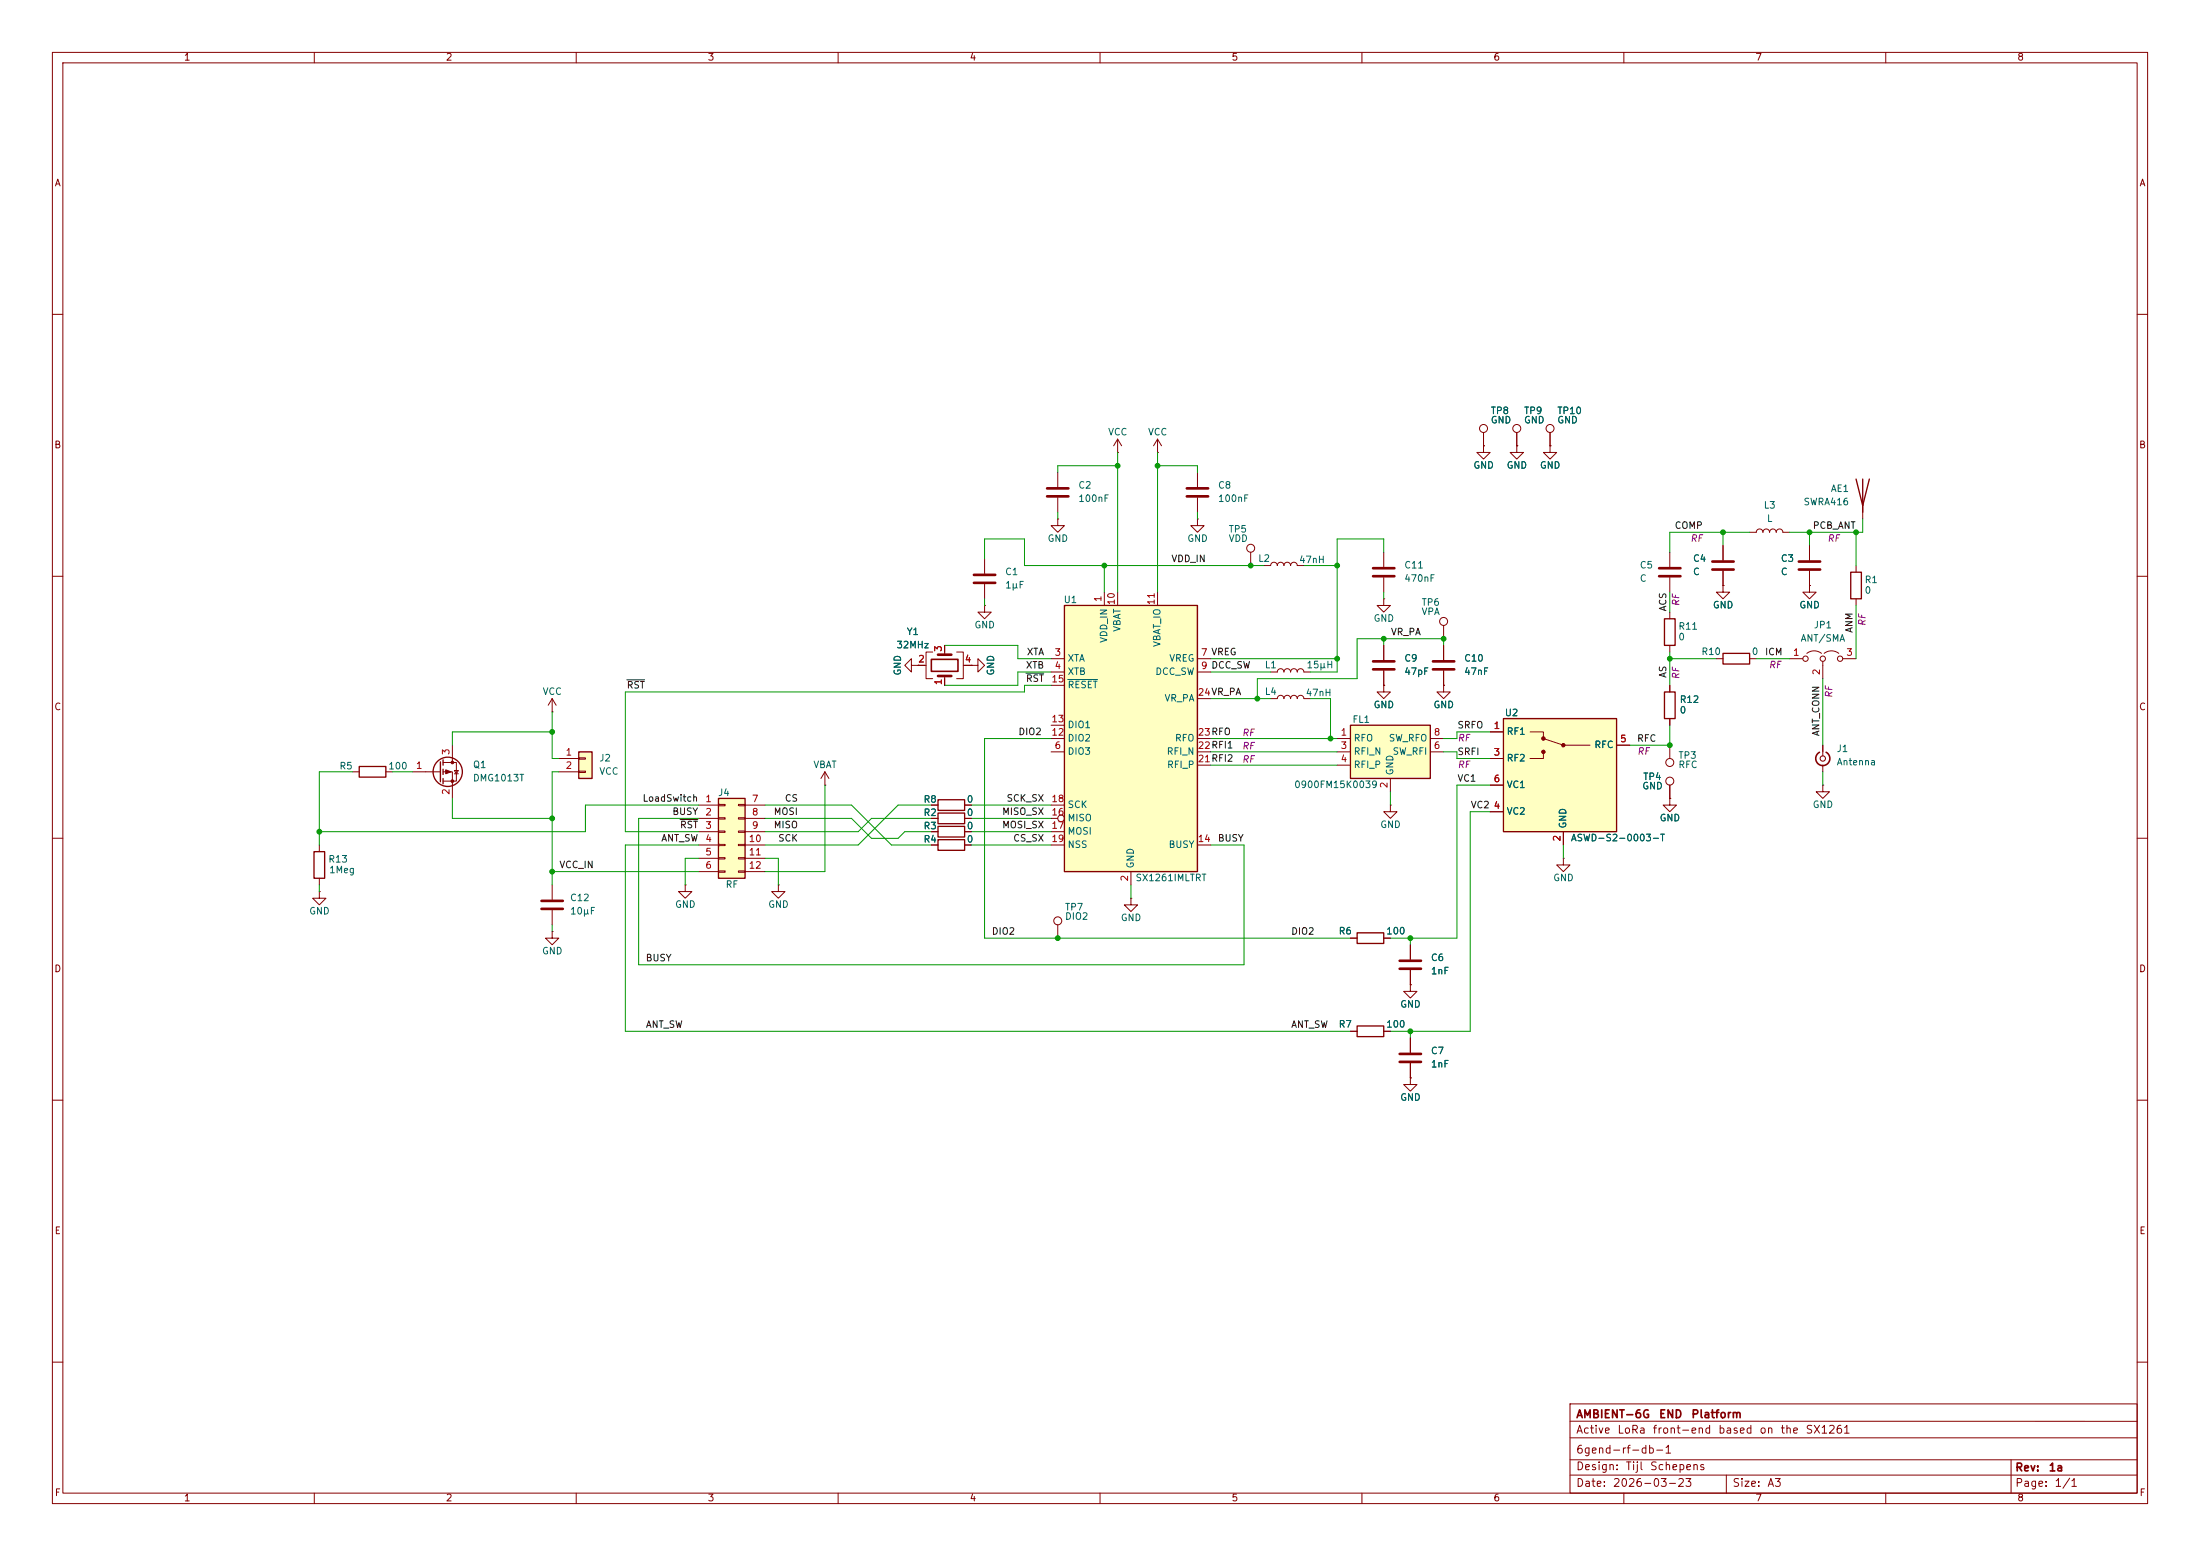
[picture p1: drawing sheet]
<svg xmlns="http://www.w3.org/2000/svg" width="420mm" height="297mm" viewBox="0 0 420 297" stroke-linecap="round" stroke-linejoin="round" font-family="sans-serif">
<g fill="none" stroke="#840000" stroke-width=".19">
<path d="M10 10h400v277h-400zM12 12h396v273h-396zM60 10v2M110 10v2M160 10v2M210 10v2M260 10v2M310 10v2M360 10v2M10 60h2M408 60h2M10 110h2"/>
<path d="M408 110h2M264.2 130.8v1.3h1.2l-1.2 1.3-1.3-1.3h1.3M264.2 130.8h.1M264.2 123.2v2.8M264.2 128v2.8M10 160h2M408 160h2M105.4 177.8v1.3h-1.3l1.3 1.2 1.3-1.2h-1.3M105.4 177.8h.1M257.8 196.9h1.3M264.2 196.9h1.2M269.2 180.3v2.8"/>
<path d="M269.2 185.2v2.8M10 210h2M408 210h2M10 260h2M299.7 268h108.3v17h-108.3zM299.7 278.6h108.2M299.7 274.4h108.2M299.7 271.3h108.3M383.9 278.6v6.4M408 260h2M60 285v2M110 285v2"/>
<path d="M160 285v2M210 285v2M260 285v2M299.7 281.6h108.2M310 285v2M329.6 281.6v3.4M360 285v2"/>
</g>
<path d="M259.1 195.8h5.1v2.1h-5.1z" fill="none" stroke="#840000" stroke-width=".25"/>
<path d="M262.1 126.2h4.1M262.1 127.8h4.1M267.2 183.4h4.1M267.2 184.9h4.1" fill="none" stroke="#840000" stroke-width=".51"/>
<path d="M203.2 115.6h25.4v50.8h-25.4z" fill="#ffffc2"/>
<path d="M203.2 115.6h25.4v50.8h-25.4z" fill="none" stroke="#840000" stroke-width=".25"/>
<g fill="none" stroke="#840000" stroke-width=".19">
<path d="M210.8 113v2.6M213.4 113v2.6M221 113v2.6M200.7 125.7h2.5M200.7 128.3h2.5M200.7 138.4h2.5M200.7 130.8h2.5M228.6 125.7h2.5M228.6 128.3h2.5M228.6 133.4h2.5M200.7 143.5h2.5M200.7 141h2.5"/>
<path d="M200.7 156.2h1.2M200.7 158.8h2.5M200.7 153.7h2.5M228.6 143.5h2.5M228.6 141h2.5M228.6 146.1h2.5M200.7 161.3h2.5M215.9 166.4v2.5M228.6 161.3h2.5M269.2 188v1.2h1.3l-1.3 1.3-1.2-1.3h1.2M269.2 188h.1"/>
<circle cx="202.6" cy="156.2" r=".63"/>
</g>
<path d="M203.8 129.7h5.7" fill="none" stroke="#006464" stroke-width=".19"/>
<path d="M257.8 138.4h15.2v10.2h-15.2z" fill="#ffffc2"/>
<path d="M257.8 138.4h15.2v10.2h-15.2z" fill="none" stroke="#840000" stroke-width=".25"/>
<path d="M255.3 141h2.5M255.3 143.5h2.5M255.3 146.1h2.5M265.4 148.6v2.5M273 141h2.6M273 143.5h2.6M318.8 152.4v1.3h1.2l-1.2 1.2-1.3-1.2h1.3M318.8 152.4h.1" fill="none" stroke="#840000" stroke-width=".19"/>
<path d="M287 137.2h21.6v21.6h-21.6z" fill="#ffffc2"/>
<g fill="none" stroke="#840000" stroke-width=".19">
<path d="M355.6 96.5v2.6M318.8 105.4v2.8M318.8 110.2v2.8M318.8 116.8v1.3M328.9 111.8v1.2h1.3l-1.3 1.3-1.2-1.3h1.2M328.9 111.8h.1M328.9 104.1v2.8M328.9 109v2.8M334 101.6h1.3a.64 .64 0 0 1 .6-.6 .64 .64 0 0 1 .6 .6 .64 .64 0 0 1 .7-.6 .64 .64 0 0 1 .6 .6 .64 .64 0 0 1 .7-.6 .64 .64 0 0 1 .6 .6 .64 .64 0 0 1 .6-.6 .64 .64 0 0 1 .7 .6h1.2M345.4 111.8v1.2h1.3l-1.3 1.3-1.2-1.3h1.2M345.4 111.8h.1M345.4 104.1v2.8"/>
<path d="M345.4 109v2.8M354.3 108v1.2M354.3 114.3v1.3M242.6 128.3h1.2a.64 .64 0 0 1 .7-.7 .64 .64 0 0 1 .6 .7 .64 .64 0 0 1 .6-.7 .64 .64 0 0 1 .7 .7 .64 .64 0 0 1 .6-.7 .64 .64 0 0 1 .6 .7 .64 .64 0 0 1 .7-.7 .64 .64 0 0 1 .6 .7h1.3M242.6 133.4h1.2a.64 .64 0 0 1 .7-.7 .64 .64 0 0 1 .6 .7 .64 .64 0 0 1 .6-.7 .64 .64 0 0 1 .7 .7 .64 .64 0 0 1 .6-.7 .64 .64 0 0 1 .6 .7 .64 .64 0 0 1 .7-.7 .64 .64 0 0 1 .6 .7h1.3M275.6 130.8v1.3h1.3l-1.3 1.3-1.3-1.3h1.3M275.6 130.8h.1M275.6 123.2v2.8M275.6 128v2.8M284.5 139.7h2.5M292.1 139.7h2.5v1.3l3.8 1.2h5.1M318.8 123.2v1.3"/>
<path d="M318.8 130.8v1.3M318.8 137.2v1.2M327.7 125.7h1.2M334 125.7h1.3M177.8 156.2h1.3M177.8 158.8h1.3M177.8 153.7h1.3M184.1 156.2h1.3M184.1 158.8h1.3M184.1 153.7h1.3M265.4 153.7v1.2h1.3l-1.3 1.3-1.2-1.3h1.2M265.4 153.7h.1"/>
<path d="M284.5 144.8h2.5M284.5 154.9h2.5M284.5 149.9h2.5M294.6 143.5v1.3h-2.5M298.4 158.8v2.5M308.6 142.2h2.5M318.8 142.2v2.6M318.8 149.9v2.5M348 149.9v1.2h1.2l-1.2 1.3-1.3-1.3h1.3M348 149.9h.1M348 142.2v2.1M348 146.1v1.2"/>
<path d="M61 170.2v1.3h-1.3l1.3 1.2 1.2-1.2h-1.2M61 170.2h.1M61 161.3v1.3M61 167.6v1.3M105.4 168.9v2.8M105.4 173.7v2.8M130.8 168.9v1.3h1.3l-1.3 1.3-1.3-1.3h1.3M130.8 168.9h.1M148.6 168.9v1.3h1.3l-1.3 1.3-1.3-1.3h1.3M148.6 168.9h.1M177.8 161.3h1.3M184.1 161.3h1.3"/>
<path d="M298.4 163.8v1.3h1.3l-1.3 1.3-1.2-1.3h1.2M298.4 163.8h.1M269.2 198.1v2.8M269.2 205.7v1.3h1.3l-1.3 1.3-1.2-1.3h1.2M269.2 205.7h.1M269.2 202.9v2.8"/>
<circle cx="318.8" cy="145.5" r=".76"/>
<circle cx="318.8" cy="149.1" r=".76"/>
</g>
<path d="M354.3 91.4l1.3 5.1 1.3-5.1M355.6 91.4v6.4M317.8 118.1h2v5.1h-2zM353.3 109.2h2v5.1h-2zM287 137.2h21.6v21.6h-21.6zM317.8 132.1h2v5.1h-2zM328.9 124.7h5.1v2h-5.1zM179.1 155.2h5v2h-5zM179.1 157.7h5v2.1h-5zM179.1 152.7h5v2h-5zM59.9 162.6h2.1v5h-2.1zM179.1 160.3h5v2h-5z" fill="none" stroke="#840000" stroke-width=".25"/>
<g fill="#840000" stroke="#840000" stroke-width=".19">
<circle cx="294.6" cy="141" r=".33"/>
<circle cx="294.6" cy="143.5" r=".33"/>
<circle cx="298.4" cy="142.2" r=".33"/>
</g>
<path d="M316.7 108.5h4.1M316.7 110h4.1M326.9 107.2h4.1M326.9 108.7h4.1M343.4 107.2h4.1M343.4 108.7h4.1M273.6 126.2h4M273.6 127.8h4M103.4 172h4M103.4 173.5h4M267.2 201.2h4.1M267.2 202.7h4.1" fill="none" stroke="#840000" stroke-width=".51"/>
<circle cx="348" cy="144.8" r=".51" fill="none" stroke="#840000" stroke-width=".2"/>
<path d="M347.4 143.6a1.35 1.35 0 0 0-.5 2 1.35 1.35 0 0 0 2.1 0 1.35 1.35 0 0 0-.4-2" fill="none" stroke="#840000" stroke-width=".3"/>
<path d="M137.2 152.4h5v15.2h-5z" fill="#ffffc2"/>
<g fill="none" stroke="#840000" stroke-width=".25">
<path d="M68.6 146.3h5.1v2h-5.1zM84.1 145.4v3.8M84.6 145v1.1M84.6 146.8v1M84.6 148.6v1M137.2 152.4h5v15.2h-5z"/>
<circle cx="85.5" cy="147.3" r="2.79"/>
</g>
<g fill="none" stroke="#840000" stroke-width=".19">
<path d="M238.8 105.4v2.6M241.3 108h1.3a.64 .64 0 0 1 .6-.7 .64 .64 0 0 1 .6 .7 .64 .64 0 0 1 .7-.7 .64 .64 0 0 1 .6 .7 .64 .64 0 0 1 .6-.7 .64 .64 0 0 1 .7 .7 .64 .64 0 0 1 .6-.7 .64 .64 0 0 1 .6 .7h1.3M264.2 114.3v1.3h1.2l-1.2 1.2-1.3-1.2h1.3M264.2 114.3h.1M264.2 105.4v2.8M264.2 110.2v2.8M275.6 119.4v2.5M174 127v-1.3l-1.3 1.3 1.3 1.3v-1.3h1.3M175.3 127h.1M175.3 127h1.5M178.1 124.5h-1.3v5h1.3M180.3 123.2v1.8"/>
<path d="M180.3 129v1.8M182.6 124.5h1.3v5h-1.3M183.9 127h1.5M341.6 125.7h2.6M344.9 124.7a2.26 2.26 0 0 1 2.8 0M348 126.2v3.3M348.2 124.7a2.26 2.26 0 0 1 2.8 0M351.8 125.7h2.5M67.3 147.3h1.3M73.7 147.3h1.2M78.7 147.3h5.4M84.6 145.5h2.5v3.6h-2.5"/>
<path d="M84.6 147.3h1.8v5.1M86.4 142.2v3.3M86.7 147.1h.8l-.4 .6zM86.7 147.7h.8M133.3 153.7h3.9M133.3 156.2h3.9M133.3 158.8h3.9M137.2 153.5h1.2v.3h-1.2zM137.2 156.1h1.2v.2h-1.2zM137.2 158.6h1.2v.3h-1.2zM141 153.5h1.2v.3h-1.2zM141 156.1h1.2v.2h-1.2z"/>
<path d="M141 158.6h1.2v.3h-1.2zM142.2 153.7h3.8M142.2 156.2h3.8M142.2 158.8h3.8M157.5 149.9h.1M157.5 147.3l-.8 1.3M157.5 147.3l.7 1.3M157.5 147.3v2.6M133.3 161.3h3.9M133.3 163.8h3.9M133.3 166.4h3.9M137.2 161.2h1.2v.2h-1.2z"/>
<path d="M137.2 163.7h1.2v.3h-1.2zM137.2 166.2h1.2v.3h-1.2zM141 161.2h1.2v.2h-1.2zM141 163.7h1.2v.3h-1.2zM141 166.2h1.2v.3h-1.2zM142.2 161.3h3.8M142.2 163.8h3.8M142.2 166.4h3.8"/>
<circle cx="238.8" cy="104.6" r=".76"/>
<circle cx="275.6" cy="118.6" r=".76"/>
<circle cx="344.7" cy="125.7" r=".51"/>
<circle cx="348" cy="125.7" r=".51"/>
<circle cx="351.3" cy="125.7" r=".51"/>
</g>
<path d="M262.1 108.5h4.1M262.1 110h4.1M179.1 129h2.5M179.1 125h2.5" fill="none" stroke="#840000" stroke-width=".51"/>
<g fill="#840000" stroke="#840000" stroke-width=".19">
<path d="M85.1 146.9l1 .4-1 .4z"/>
<circle cx="86.4" cy="145.5" r=".25"/>
<circle cx="86.4" cy="149.1" r=".25"/>
</g>
<path d="M177.8 125.9h5.1v2.2h-5.1z" fill="none" stroke="#840000" stroke-width=".3"/>
<path d="M110.5 143.5h2.5v5.1h-2.5z" fill="#ffffc2"/>
<path d="M110.5 143.5h2.5v5.1h-2.5zM259.1 178.1h5.1v2h-5.1z" fill="none" stroke="#840000" stroke-width=".25"/>
<g fill="none" stroke="#840000" stroke-width=".19">
<path d="M201.9 99.1v1.2h1.3l-1.3 1.3-1.2-1.3h1.2M201.9 99.1h.1M201.9 90.2v2.8M201.9 95v2.8M213.4 86.4h.1M213.4 83.8l-.8 1.3M213.4 83.8l.7 1.3M213.4 83.8v2.6M221 86.4h.1M221 83.8l-.8 1.3M221 83.8l.7 1.3M221 83.8v2.6"/>
<path d="M228.6 99.1v1.2h1.3l-1.3 1.3-1.3-1.3h1.3M228.6 99.1h.1M228.6 90.2v2.8M228.6 95v2.8M283.2 85.1v1.3h1.3l-1.3 1.2-1.3-1.2h1.3M283.2 85.1h.1M283.2 82.6v2.5M289.6 85.1v1.3h1.2l-1.2 1.2-1.3-1.2h1.3M289.6 85.1h.1M289.6 82.6v2.5M295.9 85.1v1.3h1.3l-1.3 1.2-1.3-1.2h1.3M295.9 85.1h.1"/>
<path d="M295.9 82.6v2.5M188 115.6v1.2h1.2l-1.2 1.3-1.3-1.3h1.3M188 115.6h.1M188 106.7v2.8M188 111.5v2.8M328.9 111.8h.1M328.9 104.1v2.8M328.9 109v2.8M345.4 111.8h.1M345.4 104.1v2.8M345.4 109v2.8M105.4 135.9h.1"/>
<path d="M105.4 133.4l-.8 1.2M105.4 133.4l.8 1.2M105.4 133.4v2.5M175.3 127h.1M175.3 127h1.2M180.3 123.2v1.3M180.3 129.5v1.3M184.1 127h1.3M185.4 127h1.3v-1.3l1.3 1.3-1.3 1.3v-1.3M185.4 127h.1M264.2 130.8h.1M264.2 123.2v2.8"/>
<path d="M264.2 128v2.8M275.6 130.8h.1M275.6 123.2v2.8M275.6 128v2.8M284.5 139.7h2.5M318.8 130.8v1.3M318.8 137.2v1.2M106.7 144.8h3.8M106.7 147.3h3.8M110.5 144.7h1.3v.2h-1.3zM110.5 147.2h1.3v.2h-1.3zM177.8 156.2h1.3"/>
<path d="M177.8 158.8h1.3M177.8 153.7h1.3M184.1 156.2h1.3M184.1 158.8h1.3M184.1 153.7h1.3M284.5 144.8h2.5M284.5 154.9h2.5M284.5 149.9h2.5M298.4 158.8v2.5M308.6 142.2h2.5M318.8 152.4h.1M318.8 149.9v2.5"/>
<path d="M177.8 161.3h1.3M184.1 161.3h1.3M201.9 176.5v2.6M215.9 171.5v1.2h1.3l-1.3 1.3-1.3-1.3h1.3M215.9 171.5h.1M257.8 179.1h1.3M264.2 179.1h1.2M257.8 196.9h1.3M264.2 196.9h1.2M269.2 188h.1M269.2 180.3v2.8M269.2 185.2v2.8"/>
<path d="M269.2 198.1v2.8M269.2 205.7h.1M269.2 202.9v2.8"/>
<circle cx="283.2" cy="81.8" r=".76"/>
<circle cx="289.6" cy="81.8" r=".76"/>
<circle cx="295.9" cy="81.8" r=".76"/>
<circle cx="201.9" cy="175.8" r=".76"/>
</g>
<path d="M199.9 93.2h4.1M199.9 94.7h4.1M226.6 93.2h4M226.6 94.7h4M185.9 109.7h4.1M185.9 111.3h4.1" fill="none" stroke="#840000" stroke-width=".51"/>
<path d="M119.7 129.8h3.4M195.9 128.5h3.4M129.8 156.4h3.4" fill="none" stroke="#0f0f0f" stroke-width=".19"/>
<g fill="none" stroke="#009600" stroke-width=".19">
<path d="M201.9 97.8v1.3M213.4 88.9h-11.5v1.3M213.4 86.4v26.6M221 88.9h7.6v1.3M221 86.4v26.6M228.6 97.8v1.3M355.6 99.1v2.5h-14M188 106.7v-3.8h7.6v5.1h45.7M188 114.3v1.3M210.8 108v5M248.9 108h6.4M264.2 105.4v-2.5h-8.9v25.4h-5.1"/>
<path d="M264.2 113v1.3M318.8 113v3.8M328.9 101.6v2.5M334 101.6h-15.2v3.8M345.4 101.6v2.5M354.3 101.6v6.4M354.3 115.6v10.1M105.4 139.7h-19v2.5M105.4 135.9v8.9h1.3M180.3 123.2h14v2.5h6.4M200.7 130.8h-5.1v1.3h-76.2v26.7h13.9M200.7 128.3h-6.4v2.5h-14"/>
<path d="M231.1 125.7h24.2M231.1 128.3h11.5M231.1 133.4h11.5M250.2 133.4h3.8v7.6M264.2 121.9v1.3M275.6 123.2v-1.3h-16.5v7.6h-19.1v3.9M284.5 139.7h-6.4v1.3h-2.5M318.8 138.4v3.8h-7.7M318.8 124.5v6.3M318.8 125.7h8.9M335.3 125.7h6.3M348 129.5v12.7"/>
<path d="M67.3 147.3h-6.3v14M74.9 147.3h3.8M86.4 152.4v3.8h19M106.7 147.3h-1.3v21.6M133.3 153.7h-21.5v5.1h-50.8M133.3 156.2h-11.4v28h115.6v-22.9h-6.4M146 156.2h16.6l3.8 3.8h5l1.3-1.2h5.1M146 153.7h16.6l7.6 7.6h7.6M157.5 149.9v16.5h-11.5M177.8 156.2h-11.4l-2.6 2.6h-17.8M177.8 153.7h-6.4l-7.6 7.6h-17.8M185.4 158.8h15.3"/>
<path d="M185.4 156.2h15.3M185.4 153.7h15.3M200.7 141h-12.7v38.1h69.8M231.1 141h24.2M231.1 143.5h24.2M231.1 146.1h24.2M265.4 151.1v2.6M275.6 143.5h2.5v1.3h6.4M284.5 149.9h-6.4v29.2h-12.7M284.5 154.9h-3.8v42h-15.3M348 147.3v2.6M61 168.9v1.3"/>
<path d="M105.4 166.4h27.9M105.4 176.5v1.3M133.3 161.3h-13.9v35.6h138.4M133.3 163.8h-2.5v5.1M146 163.8h2.6v5.1M185.4 161.3h15.3M215.9 168.9v2.6M269.2 179.1v1.2M298.4 161.3v2.5M269.2 196.9v1.2"/>
</g>
<g fill="#009600" stroke="#009600" stroke-width=".19">
<circle cx="275.6" cy="121.9" r=".46"/>
<circle cx="254" cy="141" r=".46"/>
<circle cx="255.3" cy="125.7" r=".46"/>
<circle cx="318.8" cy="142.2" r=".46"/>
<circle cx="318.8" cy="125.7" r=".46"/>
<circle cx="264.2" cy="121.9" r=".46"/>
<circle cx="255.3" cy="108" r=".46"/>
<circle cx="240" cy="133.4" r=".46"/>
<circle cx="238.8" cy="108" r=".46"/>
<circle cx="201.9" cy="179.1" r=".46"/>
<circle cx="210.8" cy="108" r=".46"/>
<circle cx="213.4" cy="88.9" r=".46"/>
<circle cx="221" cy="88.9" r=".46"/>
<circle cx="269.2" cy="179.1" r=".46"/>
<circle cx="269.2" cy="196.9" r=".46"/>
<circle cx="354.3" cy="101.6" r=".46"/>
<circle cx="328.9" cy="101.6" r=".46"/>
<circle cx="345.4" cy="101.6" r=".46"/>
<circle cx="105.4" cy="139.7" r=".46"/>
<circle cx="105.4" cy="166.4" r=".46"/>
<circle cx="105.4" cy="156.2" r=".46"/>
<circle cx="61" cy="158.8" r=".46"/>
</g>
<g font-size="1.5" fill="#840000">
<text x="300.8" y="271.1">AMBIENT-6G</text>
<text x="300.8" y="274">Active</text>
<text x="308.6" y="274">LoRa</text>
<text x="315.4" y="274">front-end</text>
<text x="316.6" y="271.1">END</text>
<text x="322.8" y="271.1">Platform</text>
<text x="327.9" y="274">based</text>
<text x="335.8" y="274">on</text>
<text x="339.8" y="274">the</text>
<text x="344.6" y="274">SX1261</text>
<text x="300.8" y="277.8">6gend-rf-db-1</text>
<text x="300.8" y="281">Design:</text>
<text x="310.2" y="281">Tijl</text>
<text x="314.9" y="281">Schepens</text>
<text x="384.6" y="281.2">Rev:</text>
<text x="391" y="281.2">1a</text>
<text x="300.8" y="284.2">Date:</text>
<text x="307.8" y="284.2">2026-03-23</text>
<text x="330.6" y="284.2">Size:</text>
<text x="337.3" y="284.2">A3</text>
<text x="384.6" y="284.2">Page:</text>
<text x="392.1" y="284.2">1/1</text>
</g>
<g font-size="1.3" fill="#840000">
<text x="35" y="11.9">1</text>
<text x="85" y="11.9">2</text>
<text x="135" y="11.9">3</text>
<text x="185" y="11.9">4</text>
<text x="235" y="11.9">5</text>
<text x="285" y="11.9">6</text>
<text x="335" y="11.9">7</text>
<text x="385" y="11.9">8</text>
<text x="10.3" y="35.9">A</text>
<text x="408.3" y="35.9">A</text>
<text x="10.3" y="85.9">B</text>
<text x="408.2" y="85.9">B</text>
<text x="10.3" y="135.9">C</text>
<text x="408.2" y="135.9">C</text>
<text x="10.3" y="185.9">D</text>
<text x="408.2" y="185.9">D</text>
<text x="10.3" y="235.9">E</text>
<text x="408.3" y="235.9">E</text>
<text x="10.3" y="285.9">F</text>
<text x="35" y="286.9">1</text>
<text x="85" y="286.9">2</text>
<text x="135" y="286.9">3</text>
<text x="185" y="286.9">4</text>
<text x="235" y="286.9">5</text>
<text x="285" y="286.9">6</text>
<text x="335" y="286.9">7</text>
<text x="385" y="286.9">8</text>
<text x="408.3" y="285.9">F</text>
</g>
<g font-size="1.3" fill="#006464">
<text x="211.4" y="83.4">VCC</text>
<text x="219.1" y="83.4">VCC</text>
<text x="284.5" y="79.3">TP8</text>
<text x="284.5" y="81.1">GND</text>
<text x="290.8" y="79.3">TP9</text>
<text x="290.8" y="81.1">GND</text>
<text x="297.2" y="81.1">GND</text>
<text x="297.2" y="79.3">TP10</text>
<text x="281.2" y="89.8">GND</text>
<text x="287.5" y="89.8">GND</text>
<text x="293.9" y="89.8">GND</text>
<text x="205.7" y="93.6">C2</text>
<text x="232.4" y="93.6">C8</text>
<text x="349.4" y="94.2">AE1</text>
<text x="205.7" y="96.1">100nF</text>
<text x="232.4" y="96.1">100nF</text>
<text x="234.5" y="102">TP5</text>
<text x="336.6" y="97.4">L3</text>
<text x="337.2" y="99.9">L</text>
<text x="344.2" y="96.7">SWRA416</text>
<text x="199.9" y="103.7">GND</text>
<text x="226.6" y="103.7">GND</text>
<text x="234.5" y="103.7">VDD</text>
<text x="240.1" y="107.5">L2</text>
<text x="247.9" y="107.8">47nH</text>
<text x="323.1" y="107.5">C4</text>
<text x="339.9" y="107.5">C3</text>
<text x="191.8" y="110.1">C1</text>
<text x="191.8" y="112.6">1µF</text>
<text x="268" y="111.4">470nF</text>
<text x="268" y="108.8">C11</text>
<text x="312.9" y="108.8">C5</text>
<text x="312.9" y="111.4">C</text>
<text x="323.1" y="110.1">C</text>
<text x="339.9" y="110.1">C</text>
<text x="355.9" y="111.6">R1</text>
<text x="355.9" y="113.6">0</text>
<text x="203" y="115.4">U1</text>
<text x="262.1" y="119">GND</text>
<text x="271.3" y="115.9">TP6</text>
<text x="271.3" y="117.7">VPA</text>
<text x="326.9" y="116.4">GND</text>
<text x="343.4" y="116.4">GND</text>
<text x="171" y="124.1">32MHz</text>
<text x="173" y="121.5">Y1</text>
<text x="185.9" y="120.2">GND</text>
<text x="211.7" y="122.8" transform="rotate(-90 211.7 122.8)">VDD_IN</text>
<text x="214.2" y="120.7" transform="rotate(-90 214.2 120.7)">VBAT</text>
<text x="221.8" y="123.6" transform="rotate(-90 221.8 123.6)">VBAT_IO</text>
<text x="320.3" y="122.5">0</text>
<text x="320.3" y="120.5">R11</text>
<text x="324.7" y="125.3">R10</text>
<text x="334.3" y="125.3">0</text>
<text x="343.6" y="122.8">ANT/SMA</text>
<text x="346.2" y="120.2">JP1</text>
<text x="172.3" y="129" transform="rotate(-90 172.3 129)">GND</text>
<text x="190.1" y="129" transform="rotate(-90 190.1 129)">GND</text>
<text x="203.7" y="126.6">XTA</text>
<text x="203.7" y="129.1">XTB</text>
<text x="203.7" y="131.7">RESET</text>
<text x="220.5" y="129.1">DCC_SW</text>
<text x="223.1" y="126.6">VREG</text>
<text x="241.3" y="127.9">L1</text>
<text x="249.3" y="127.9">15µH</text>
<text x="268" y="126.6">C9</text>
<text x="268" y="129.1">47pF</text>
<text x="279.4" y="126.6">C10</text>
<text x="279.4" y="129.1">47nF</text>
<text x="103.5" y="132.9">VCC</text>
<text x="222.2" y="134.2">VR_PA</text>
<text x="241.3" y="132.9">L4</text>
<text x="249.2" y="133.2">47nH</text>
<text x="262.1" y="135.5">GND</text>
<text x="273.6" y="135.5">GND</text>
<text x="287.2" y="137">U2</text>
<text x="320.6" y="136.5">0</text>
<text x="320.6" y="134.5">R12</text>
<text x="203.7" y="141.8">DIO2</text>
<text x="203.7" y="139.3">DIO1</text>
<text x="224.2" y="141.8">RFO</text>
<text x="258.1" y="138.3">FL1</text>
<text x="258.3" y="141.8">RFO</text>
<text x="265" y="141.8">SW_RFO</text>
<text x="287.5" y="140.6">RF1</text>
<text x="304.3" y="143.1">RFC</text>
<text x="350.5" y="143.9">J1</text>
<text x="64.7" y="147.2">R5</text>
<text x="74" y="147.2">100</text>
<text x="90.2" y="146.9">Q1</text>
<text x="90.2" y="149.5">DMG1013T</text>
<text x="114.3" y="145.6">J2</text>
<text x="114.3" y="148.2">VCC</text>
<text x="155.2" y="146.9">VBAT</text>
<text x="203.7" y="144.4">DIO3</text>
<text x="222.6" y="144.4">RFI_N</text>
<text x="222.7" y="146.9">RFI_P</text>
<text x="258.3" y="144.4">RFI_N</text>
<text x="258.3" y="146.9">RFI_P</text>
<text x="265.7" y="144.4">SW_RFI</text>
<text x="266.3" y="148.1" transform="rotate(-90 266.3 148.1)">GND</text>
<text x="287.5" y="145.6">RF2</text>
<text x="313.6" y="149.2">TP4</text>
<text x="320.3" y="145.1">TP3</text>
<text x="320.3" y="146.9">RFC</text>
<text x="350.5" y="146.4">Antenna</text>
<text x="137" y="152.2">J4</text>
<text x="176.2" y="153.5">R8</text>
<text x="184.5" y="153.5">0</text>
<text x="203.7" y="154.5">SCK</text>
<text x="247" y="150.7">0900FM15K0039</text>
<text x="287.5" y="155.8">VC2</text>
<text x="287.5" y="150.7">VC1</text>
<text x="313.4" y="151">GND</text>
<text x="345.9" y="154.5">GND</text>
<text x="176.2" y="156.1">R2</text>
<text x="176.2" y="158.6">R3</text>
<text x="176.2" y="161.1">R4</text>
<text x="184.5" y="156.1">0</text>
<text x="184.5" y="158.6">0</text>
<text x="184.5" y="161.1">0</text>
<text x="203.7" y="157.1">MISO</text>
<text x="203.7" y="159.6">MOSI</text>
<text x="263.4" y="158.3">GND</text>
<text x="299.3" y="158.2" transform="rotate(-90 299.3 158.2)">GND</text>
<text x="299.8" y="160.9">ASWD-S2-0003-T</text>
<text x="316.7" y="157.1">GND</text>
<text x="62.6" y="164.9">R13</text>
<text x="62.7" y="167">1Meg</text>
<text x="203.7" y="162.2">NSS</text>
<text x="216.8" y="165.9" transform="rotate(-90 216.8 165.9)">GND</text>
<text x="223" y="162.2">BUSY</text>
<text x="108.7" y="172.3">C12</text>
<text x="128.8" y="173.6">GND</text>
<text x="138.4" y="169.8">RF</text>
<text x="146.6" y="173.6">GND</text>
<text x="216.7" y="168.5">SX1261IMLTRT</text>
<text x="296.4" y="168.5">GND</text>
<text x="58.9" y="174.9">GND</text>
<text x="108.7" y="174.9">10µF</text>
<text x="203.2" y="174.1">TP7</text>
<text x="203.2" y="175.9">DIO2</text>
<text x="213.9" y="176.1">GND</text>
<text x="255.5" y="178.7">R6</text>
<text x="264.5" y="178.7">100</text>
<text x="103.4" y="182.5">GND</text>
<text x="273.1" y="183.7">C6</text>
<text x="273.1" y="186.3">1nF</text>
<text x="255.5" y="196.4">R7</text>
<text x="264.5" y="196.4">100</text>
<text x="267.2" y="192.6">GND</text>
<text x="273.1" y="201.5">C7</text>
<text x="273.1" y="204.1">1nF</text>
<text x="267.2" y="210.4">GND</text>
</g>
<g font-size="1.3" fill="#0f0f0f">
<text x="319.6" y="101.3">COMP</text>
<text x="346" y="101.3">PCB_ANT</text>
<text x="223.5" y="107.6">VDD_IN</text>
<text x="318.4" y="116.8" transform="rotate(-90 318.4 116.8)">ACS</text>
<text x="195.9" y="125.4">XTA</text>
<text x="265.4" y="121.6">VR_PA</text>
<text x="336.8" y="125.4">ICM</text>
<text x="354" y="120.9" transform="rotate(-90 354 120.9)">ANM</text>
<text x="119.5" y="131.7">RST</text>
<text x="195.7" y="127.9">XTB</text>
<text x="195.7" y="130.5">RST</text>
<text x="318.4" y="129.5" transform="rotate(-90 318.4 129.5)">AS</text>
<text x="194.3" y="140.6">DIO2</text>
<text x="278.1" y="139.4">SRFO</text>
<text x="312.4" y="141.9">RFC</text>
<text x="347.6" y="140.6" transform="rotate(-90 347.6 140.6)">ANT_CONN</text>
<text x="278.1" y="149.5">VC1</text>
<text x="278.1" y="144.4">SRFI</text>
<text x="122.6" y="153.3">LoadSwitch</text>
<text x="128.2" y="155.9">BUSY</text>
<text x="147.6" y="155.9">MOSI</text>
<text x="149.7" y="153.3">CS</text>
<text x="191.2" y="155.9">MISO_SX</text>
<text x="192.1" y="153.3">SCK_SX</text>
<text x="280.7" y="154.6">VC2</text>
<text x="126.1" y="160.9">ANT_SW</text>
<text x="129.7" y="158.4">RST</text>
<text x="147.6" y="158.4">MISO</text>
<text x="148.4" y="160.9">SCK</text>
<text x="191.2" y="158.4">MOSI_SX</text>
<text x="193.3" y="160.9">CS_SX</text>
<text x="232.4" y="160.9">BUSY</text>
<text x="106.7" y="166">VCC_IN</text>
<text x="189.2" y="178.7">DIO2</text>
<text x="246.4" y="178.7">DIO2</text>
<text x="123.2" y="183.8">BUSY</text>
<text x="123.2" y="196.5">ANT_SW</text>
<text x="246.4" y="196.5">ANT_SW</text>
</g>
<g font-size="1.3" fill="#840084">
<text x="322.6" y="103.7">RF</text>
<text x="348.7" y="103.7">RF</text>
<text x="320.9" y="115.8" transform="rotate(-90 320.9 115.8)">RF</text>
<text x="356.5" y="119.7" transform="rotate(-90 356.5 119.7)">RF</text>
<text x="320.9" y="129.8" transform="rotate(-90 320.9 129.8)">RF</text>
<text x="337.5" y="127.9">RF</text>
<text x="350.1" y="133.4" transform="rotate(-90 350.1 133.4)">RF</text>
<text x="237" y="143.4">RF</text>
<text x="237" y="140.8">RF</text>
<text x="278.1" y="141.8">RF</text>
<text x="237" y="145.9">RF</text>
<text x="278.1" y="146.9">RF</text>
<text x="312.4" y="144.4">RF</text>
</g>
<g font-size="1.3" fill="#a90000">
<text x="210.6" y="115" transform="rotate(-90 210.6 115)">1</text>
<text x="213.1" y="115.6" transform="rotate(-90 213.1 115.6)">10</text>
<text x="220.7" y="115.6" transform="rotate(-90 220.7 115.6)">11</text>
<text x="180.1" y="124.5" transform="rotate(-90 180.1 124.5)">3</text>
<text x="201.2" y="125.5">3</text>
<text x="229.2" y="125.5">7 VREG</text>
<text x="342.2" y="125.5">1</text>
<text x="352.4" y="125.5">3</text>
<text x="175.2" y="126.7">2</text>
<text x="180.1" y="130.9" transform="rotate(-90 180.1 130.9)">1</text>
<text x="184.1" y="126.7">4</text>
<text x="200.6" y="130.6">15</text>
<text x="201.2" y="128">4</text>
<text x="229.2" y="128">9 DCC_SW</text>
<text x="347.7" y="129" transform="rotate(-90 347.7 129)">2</text>
<text x="228.6" y="133.1">24VR_PA</text>
<text x="200.6" y="140.7">12</text>
<text x="200.6" y="138.2">13</text>
<text x="201.2" y="143.3">6</text>
<text x="228.6" y="143.3">22RFI1</text>
<text x="228.6" y="140.7">23RFO</text>
<text x="255.8" y="140.7">1</text>
<text x="255.8" y="143.3">3</text>
<text x="273.6" y="143.3">6</text>
<text x="273.6" y="140.7">8</text>
<text x="285" y="139.4">1</text>
<text x="309.2" y="142">5</text>
<text x="79.3" y="147.1">1</text>
<text x="86.1" y="144.2" transform="rotate(-90 86.1 144.2)">3</text>
<text x="107.9" y="144.5">1</text>
<text x="107.9" y="147.1">2</text>
<text x="228.6" y="145.8">21RFI2</text>
<text x="255.8" y="145.8">4</text>
<text x="285" y="144.5">3</text>
<text x="285" y="149.6">6</text>
<text x="86.1" y="151.8" transform="rotate(-90 86.1 151.8)">2</text>
<text x="134.5" y="153.4">1</text>
<text x="134.5" y="156">2</text>
<text x="143.4" y="153.4">7</text>
<text x="143.4" y="156">8</text>
<text x="200.6" y="156">16</text>
<text x="200.6" y="153.4">18</text>
<text x="265.2" y="150.6" transform="rotate(-90 265.2 150.6)">2</text>
<text x="285" y="154.7">4</text>
<text x="134.5" y="158.5">3</text>
<text x="134.5" y="161">4</text>
<text x="142.8" y="161">10</text>
<text x="143.4" y="158.5">9</text>
<text x="200.6" y="158.5">17</text>
<text x="200.6" y="161">19</text>
<text x="228.6" y="161">14</text>
<text x="298.2" y="160.7" transform="rotate(-90 298.2 160.7)">2</text>
<text x="134.5" y="163.6">5</text>
<text x="134.5" y="166.1">6</text>
<text x="142.8" y="163.6">11</text>
<text x="142.8" y="166.1">12</text>
<text x="215.6" y="168.3" transform="rotate(-90 215.6 168.3)">2</text>
</g>
</svg>
